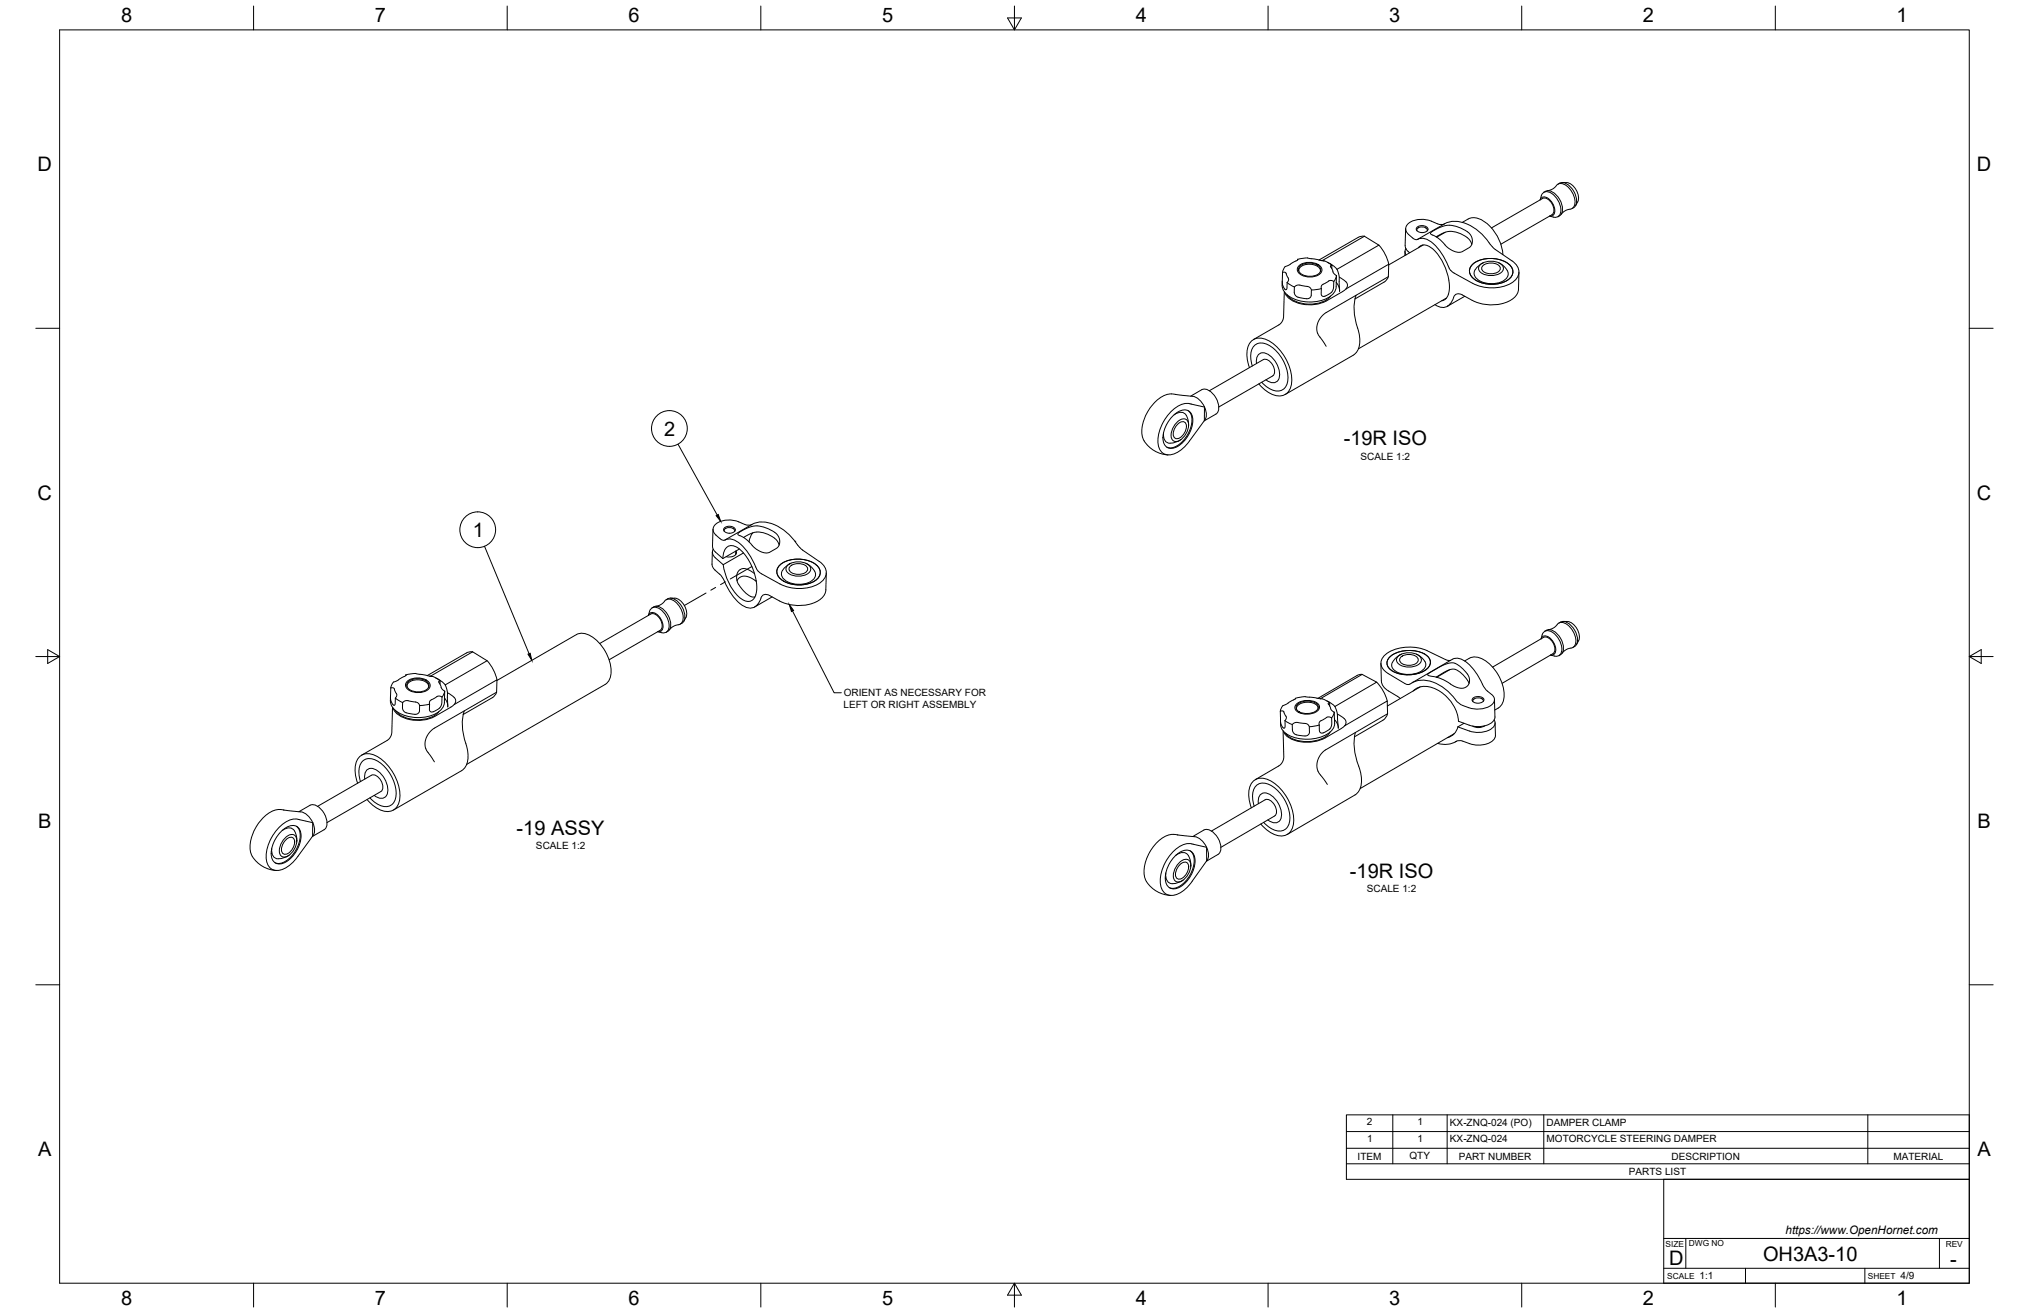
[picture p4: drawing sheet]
<svg xmlns="http://www.w3.org/2000/svg" width="864mm" height="559mm" viewBox="0 0 864 559" stroke-linecap="round" stroke-linejoin="round" font-family="sans-serif">
<!-- layer: Visible -->
<g fill="none" stroke="#000" stroke-width=".43">
<path d="M662.4 79l-1.7 1.5-2 .7M662.5 79a2.96 2.96 0 0 1 4.4 .2 8.4 8.4 0 0 1 3.1 8.6l-1.2 1.1-2.7 .8-1.6 1.5M663.8 78l-.7 .4M663.8 78a4.7 4.7 0 0 1 5.5 2.5 6.8 6.8 0 0 1 1 7.5l-1.2 .8M665 77.7h1.8M666.8 77.7a6.7 6.7 0 0 1 4.7 8.2l-.9 1.6M598.3 97.3l-.2 7.7 .5 1.2 1.4 1.4M603.1 98.2a2.17 2.17 0 0 1 3.4-1.4l1 .8v.7M603.1 96.7a2.8 2.8 0 0 1 4.7 1l-1.4 1.1a3.1 3.1 0 0 1-3.6-1.4zM603.8 96.9l-.2 .1M606.8 97l.2 .1M614.8 95.3l-.9 .3-1.6-.2a13.9 13.9 0 0 0-9.5-1.8 4.5 4.5 0 0 0-4.4 4.3 6.3 6.3 0 0 0 2.8 3.4"/>
<path d="M614.9 95.2a12.8 12.8 0 0 1 13.4 2.3l3.4 3.1 2.1 2.8M614.9 95.3l-11.5 6.6M615.1 98.8l-3.6 2.1M616.9 98.5l-2 .4-3.6 1.9M617 98.5a9.9 9.9 0 0 1 9 4.5l.4 1M622.4 94.6a7.2 7.2 0 0 1 5.5-1.9 16.4 16.4 0 0 1 11 11.5l.8 4.2M656.7 82.2a3.7 3.7 0 0 1 5.1 1.3 7.9 7.9 0 0 1 2.2 7.8 2.22 2.22 0 0 1-2.8 1.1l-1.6-.4a2.2 2.2 0 0 0 2.1-3.4 6 6 0 0 0-4.6-4.8 1.66 1.66 0 0 0-1.5 1.2zM657.1 81.8a3.9 3.9 0 0 1 5.5 1.4 7 7 0 0 1 1.7 8.2l-1.2 .8M660.6 91.4a4.4 4.4 0 0 0-1.5-6.4l-1.6-.7-.9 .1-21.8 12.6M660.6 91.4l-21.8 12.5M545.8 119.6a7.1 7.1 0 0 0 5.8 8 16.3 16.3 0 0 0 15.7-2.4 5.5 5.5 0 0 0 1.4-4.9M545.9 115.9l1.4 .2 1.1 2.6-.6 1.5-.3 3-.7-.2-1-2.2"/>
<path d="M545.9 115.9l-.1 4.9M549.2 112.4l-.9 .5a3.2 3.2 0 0 0-2.4 3M551.6 111.1l-2.4 1.3M552.3 110.4l-.7 .7M552.3 110.4v.3M552.3 110.4l.6-.2a5.6 5.6 0 0 1 4.3-.2l6.6 1M552.8 115.4a3.6 3.6 0 0 1 4.3-3 4.4 4.4 0 0 1 4.9 2.8v.5M552.9 113.1a7 7 0 0 1 9.6 1 3.3 3.3 0 0 1-3.5 3.7 6.5 6.5 0 0 1-6.7-2.4 2.06 2.06 0 0 1 .6-2.3zM553.3 113.3a6.3 6.3 0 0 1 8.7 .9 2.95 2.95 0 0 1-3.2 3.3 5.2 5.2 0 0 1-6.1-2.7zM562.9 110.8l.6 .2M563.8 111.1l3.1 1.8M565 111.6l2.6 1.6 1.5 1.4"/>
<path d="M566.9 112.9l-.5 .2-.1 .3 1.1 2.4 1.4 1.5M566.9 112.9l-.1 1.4M568.8 117.3l-.1 3M568.8 117.3l-1.1 2.5M569.1 114.6l.9 3.4 .1 6.1M570 118a5 5 0 0 1 3.5 3.1l-.6 1.8M580.7 100.5l-18.3 10.4M580.7 100.5l6.2 3.8-17.8 10.3M580.7 100.5l-1.4 .1-1.2 .4-16.7 9.7M586.9 104.3a18.3 18.3 0 0 1 4.2 8.2M590.9 117.7l-1.4 2.1-12.8 7.4M598 107v1.8"/>
<path d="M598.4 105.8l-.4 1.3 .5 1.4M601.3 101.3l.9 .6h1.2M603.4 101.9a6.4 6.4 0 0 1 7.3 2.4 50 50 0 0 1 6.6 10.7l.3 .2M603.7 105.4a3.7 3.7 0 0 1 5.5 .1 21 21 0 0 1 7.5 18.9l-.1 .4a3.9 3.9 0 0 1-3 3.2M605.7 104.3l-14.6 8.4M615 104.2a22 22 0 0 0-6-4.6v-.6l1-.7 4.6-2.1a10.5 10.5 0 0 1 9.1 1.9l1.8 1.3 1.1 2.1-.1 2.2-1.1 1.6-3.1 1.9-1.9 .2-3-1.2-2.4-2M617.6 115.2l1.4 1.1 7.8 4.3M627 112.3a12.9 12.9 0 0 1 16.2 1.2 3.9 3.9 0 0 1-1.7 5.8 13.5 13.5 0 0 1-14.8-1.1 3.7 3.7 0 0 1 .3-5.9zM630.2 112.5a7.5 7.5 0 0 1 9.3 .6 2.43 2.43 0 0 1-1.9 3.6 7.5 7.5 0 0 1-7.9-1.3 2 2 0 0 1 .5-2.9zM631.2 113a5.6 5.6 0 0 1 7.2 .5 2.14 2.14 0 0 1-2.3 2.9 4.8 4.8 0 0 1-5.5-1.9zM631.4 111.8l-1.7 1-1.8 2M633.8 103.3l.5 .7"/>
<path d="M634.3 104l1.8 1.9 7.4 5.1a5.2 5.2 0 0 1 3 4.9 5.2 5.2 0 0 1-3.4 4.7 18.1 18.1 0 0 1-16.3 0M637.8 111.8a6.3 6.3 0 0 1 4.1 5.2 6.7 6.7 0 0 1-7.4 3.7 7.6 7.6 0 0 1-6.9-3.5l-.2-1.2 .5-1.2M646.5 115.8l-.2 7.3a7.9 7.9 0 0 1-7.1 6.2 18.7 18.7 0 0 1-12.6-1.5l-4.2-2.3a2.53 2.53 0 0 0-2.7-.2 2.53 2.53 0 0 0-1.4 2.3 4.7 4.7 0 0 1-7.6 2.1M546.6 124.2l-.3 10.7-.7 2.1-1.3 1.3-10.8 6.2M547.8 125.5a13.5 13.5 0 0 0 14.8 3.1l2.6-1.4 1.2-1.2M547.8 120.2l3.1 1.9M556.5 121.9l-4-.6-1.5 .7-.1 2.7 .7 1.3a5.2 5.2 0 0 0 4 1.1l1.7-.2 .8-1.1v-2.5l-.5-.9-1.2-.5M562.4 122.8l-4.2 .6M562.7 121.3l3.2-1.9 1.7 .3v2.5l-.5 1.6a5.2 5.2 0 0 1-3.3 2.3h-.9l-.5-.8-.1-3.2zM568.8 120.2l1.1 2.1 .3 1.6M572.9 122.9l18.2-10.4-.2 5.3-26.6 15.3-2.3 2.3-1.4 3v2.6l.7 1.8 3.2 4.6M572.9 122.9l-1.4 1.2-6.9 3.9a15.3 15.3 0 0 1-16.6-1.6l-1.2-2"/>
<path d="M577.2 125.7a21.9 21.9 0 0 0 .6 13.9M577.8 139.6a10.6 10.6 0 0 1-1.2 11.1l-29.6 17.2M615.7 126.8l-37.5 21.7M623.4 126.1l-7.5 4.3M531.8 156.5a11.8 11.8 0 0 1 .5-10.9 6 6 0 0 1 8.2-.3 20.3 20.3 0 0 1 9.1 18.4 5.4 5.4 0 0 1-8.3 4.1l-3.3-2.2-2.2-2.2M533 155.8a8.5 8.5 0 0 1 1.3-9 6.9 6.9 0 0 1 8.5 2.1 15.4 15.4 0 0 1 4.9 14.8 4.5 4.5 0 0 1-6.7 2l-2-1.2-2-1.8M534.8 154.7a3.3 3.3 0 0 1 3.3-4.5 9.8 9.8 0 0 1 6.3 10.9 2.95 2.95 0 0 1-4.8 1.1l-.8-.6M541.7 160l-23 13.2M541.7 160a4.4 4.4 0 0 0-1.5-6.4l-1.6-.7-.9 .2-23 13.2M498.6 175a8.1 8.1 0 0 1 8.4-3l5.7 1.2-.1 5.8-5.7 7.8a14.1 14.1 0 0 1-9.4 6.8 5 5 0 0 1-4.7-6 19.2 19.2 0 0 1 5.8-12.6zM498.7 167.6l6.7 .9a6.9 6.9 0 0 1 7.3 4.7M498.7 167.7a13.1 13.1 0 0 0-10.2 7.4 13.1 13.1 0 0 0-1.5 12.5"/>
<path d="M498.9 177.3a6.1 6.1 0 0 1 7.3-2.2 7.8 7.8 0 0 1 .1 9.1 11 11 0 0 1-7.7 6.6 3.7 3.7 0 0 1-3.6-4.5 14.1 14.1 0 0 1 3.9-9zM499.8 176.5a3.4 3.4 0 0 1 3.7-.9 3.4 3.4 0 0 1 2.2 3.1l.2 2.8M500.9 179.8l.6-.6a2.51 2.51 0 0 1 3.3-.7 2.51 2.51 0 0 1 1 3.2 7.5 7.5 0 0 1-5.1 6.2 2.41 2.41 0 0 1-2.2-3.5l.8-2.4zM505.7 174.8a6.2 6.2 0 0 1 1.2 6.8 11.8 11.8 0 0 1-8.8 9l-1.5-.3M506.8 168.6l4.7-2.7a4.7 4.7 0 0 1 5.4 2.5 6.8 6.8 0 0 1 1.1 7.5l-5.5 3.2M512.7 173.2a5.3 5.3 0 0 1-.1 5.8M487 187.6a13 13 0 0 0 10.2 6M495.2 184.3a3.4 3.4 0 0 0 1.1 3.7 3.4 3.4 0 0 0 3.8 .3l2.6-1.3M501.1 180.7l.5-.5a1.92 1.92 0 0 1 2.6-.6 1.92 1.92 0 0 1 .7 2.5 4.9 4.9 0 0 1-4.5 4.5 3.3 3.3 0 0 1-.2-4.7zM303.2 234.9l-.1 5.6 1.2 2.1M303.5 225.3l-.1 8.1 .7 1.2 3.6 3.1 7-4M303.6 233.7l-.4 1.1 .4 1.6 4.2 3.9 8.6-5"/>
<path d="M304.7 227.7l2.2 1.9 .9 .4 .8-.2M307.7 237.7l.1-1.3a3.7 3.7 0 0 1 5.3-3.8 21.1 21.1 0 0 1 8.8 14.7l.2 3.3-.3 1.9a3.7 3.7 0 0 1-2.5 3.3 3.7 3.7 0 0 1-4-1.1 23 23 0 0 1-7.5-14.4M308.3 226.2a2.17 2.17 0 0 1 3.4-1.4l.9 .8 .1 .6M308.3 224.7a2.8 2.8 0 0 1 4.7 1l-1.4 1.1a3.1 3.1 0 0 1-3.6-1.4zM308.6 229.8a6.4 6.4 0 0 1 7.3 2.5 50 50 0 0 1 6.6 10.6l1.7 1.3 7.8 4.3a17.2 17.2 0 0 0 18.1-1.3 5 5 0 0 0-1.4-8.3l-7.1-4.8M309 224.8l-.2 .1M312 224.9l.2 .1M313.1 234.6v1.5M313.3 234.5a2.05 2.05 0 0 1-2.4 2.5l-1.8-.1M316.5 228.7l3.7-1.9a9.1 9.1 0 0 1 8.7 1.7l.8 .6M316.9 223.2a12 12 0 0 0-10.6-1.1 3.2 3.2 0 0 0-2.7 2.3 3.2 3.2 0 0 0 1.1 3.3M316.9 223.2l1.7 .3 1.4-.3"/>
<path d="M320.1 223.2a12.8 12.8 0 0 1 13.3 2.3 32 32 0 0 1 6.4 6.9l.6 .6M320.1 223.2l-11.5 6.6M320.2 232.1a22 22 0 0 0-6-4.5v-.6l.9-.7 4.7-2.2a10 10 0 0 1 8.3 1.5l2.4 1.6 1.1 1.6 .2 2.6-1 1.8-3.4 1.9-1.8 .2-3-1.1-2.4-2.1M320.5 226.7l-1 1.5-.7 2.4M329.7 229.1l1.1 1.1 .8 1.8M336.6 239.7a6.3 6.3 0 0 0-4 4.8 6.7 6.7 0 0 0 7.1 4.2 7.6 7.6 0 0 0 7.2-3.2 5.5 5.5 0 0 0-3.9-5.8M340.4 233l1.2 1.1M277.5 258.7a3.9 3.9 0 0 1 5.5 1.3 7 7 0 0 1 1.7 8.3l-1.2 .8M279.1 258l1.6-.4 1.5-1a3.4 3.4 0 0 1 5.7-.1 8.1 8.1 0 0 1 2.5 8.2l-1.2 1.1-2.8 .9-1.5 1.4M283.5 255.2a3.9 3.9 0 0 1 5.5 1.4 7 7 0 0 1 1.8 8.2l-1.3 .8M285.4 254.6h1.8M287.2 254.6a6.7 6.7 0 0 1 4.8 8.1l-.9 1.7"/>
<path d="M304.3 242.6l2 1.8M313.7 247.2l1.2-1.5 2.2-.5 2.1 .5 2.7 1.7M314.4 248.7a10.8 10.8 0 0 0 5.7 5.4h1.2M321.1 244.2l-1.6-1.2-2.1-.9-1.3-.1-1.2 .5-.9 1.1-.5 1.9 .2 1.6 .7 1.7M328.6 254l-7.5 4.4M332.2 240.2a12.9 12.9 0 0 1 16.2 1.3 3.9 3.9 0 0 1-1.7 5.8 13.5 13.5 0 0 1-14.8-1.2 3.7 3.7 0 0 1 .3-5.9zM335.4 240.5a7.4 7.4 0 0 1 9.3 .5 2.43 2.43 0 0 1-1.9 3.7 7.4 7.4 0 0 1-7.9-1.4 2 2 0 0 1 .5-2.8zM336.4 240.9a5.6 5.6 0 0 1 7.2 .5 2.14 2.14 0 0 1-2.3 2.9 4.8 4.8 0 0 1-5.5-1.9zM351.7 243.8l-.2 7.2a7.9 7.9 0 0 1-7.1 6.2 18.7 18.7 0 0 1-12.6-1.4l-4.2-2.3a2.53 2.53 0 0 0-2.7-.3 2.53 2.53 0 0 0-1.4 2.4 4.7 4.7 0 0 1-7.7 1.9 28.4 28.4 0 0 1-8.4-11.9l-1.1-1.3M201.2 277.4l-18.4 10.4M201.2 277.4l6.1 3.8-17.8 10.3M201.2 277.4h-1.4l-1.3 .5-16.7 9.6"/>
<path d="M277 261.3l-21.8 12.6M277 261.3a4.4 4.4 0 0 1 4.8 4.4l-.2 1.8-.6 .7-21.8 12.6M280 268.8a2.2 2.2 0 0 0 2.1-3.3 6 6 0 0 0-4.5-4.8 1.66 1.66 0 0 0-1.6 1.2 3.5 3.5 0 0 1 2.1-3.4 7 7 0 0 1 6.4 5.7 3.4 3.4 0 0 1-2.1 5.2l-2.4-.6M591.4 279.8a13.6 13.6 0 0 1 16.3-.4 3.6 3.6 0 0 1-1.5 6.1 14 14 0 0 1-14.7-.8 3.3 3.3 0 0 1-.1-4.9zM595.3 279.2a7.5 7.5 0 0 1 9.3 .5 2.43 2.43 0 0 1-1.9 3.7 7.5 7.5 0 0 1-7.9-1.4 2 2 0 0 1 .5-2.8zM596.3 279.6a5.5 5.5 0 0 1 7.2 .5 2.16 2.16 0 0 1-2.3 2.9 4.7 4.7 0 0 1-5.5-1.9zM596.5 278.4a7 7 0 0 0-4.2 4.8 5.1 5.1 0 0 0 4.9 3.7 9.7 9.7 0 0 0 9.3-2.9 2.4 2.4 0 0 0 0-2.5M602.8 278.4l1.8 1.1 1.9 2M657 269a3.7 3.7 0 0 1 5.2 1.3 7.9 7.9 0 0 1 2.2 7.8 2.23 2.23 0 0 1-2.8 1.1l-1.6-.4a2.2 2.2 0 0 0 2.1-3.4 6 6 0 0 0-4.6-4.8 1.66 1.66 0 0 0-1.6 1.3zM658.2 268.3l-.7 .4M658.2 268.2a4.7 4.7 0 0 1 5.4 2.6 6.8 6.8 0 0 1 1.1 7.4l-1.2 .8M659 268l1.7-.5 1.4-.9a3.4 3.4 0 0 1 5.7-.2 8.1 8.1 0 0 1 2.6 8.2l-1.2 1.1-2.5 .7-1.8 1.6"/>
<path d="M663.5 265.2a3.9 3.9 0 0 1 5.5 1.3 7 7 0 0 1 1.7 8.2l-.5 .4M665.3 264.5a6.5 6.5 0 0 1 6.9 7.1l-.3 1.1M670.2 275.1l-.7 .4M671.9 272.7l-.9 1.6M166.2 296.5a7.1 7.1 0 0 0 5.9 7.9 16.3 16.3 0 0 0 15.6-2.3 5.5 5.5 0 0 0 1.5-5M166.3 292.8l-.1 4.8 .5 1.4 .9 1.2 .6-.6 .1-2.5 .6-1.3-1-2.5M166.3 292.8h1.1l.5 .5M168.3 297.1l3.1 1.9M172 287.9l-3.2 1.9a3.2 3.2 0 0 0-2.5 3M172.7 287.5v-.3v.4l-.7 .4M172.8 287.2l.5-.1a5.7 5.7 0 0 1 4.4-.2l5.5 .9a5.8 5.8 0 0 1 4.1 2M173.3 292.3a3.6 3.6 0 0 1 4.3-3 4.4 4.4 0 0 1 4.9 2.8l-.1 .4"/>
<path d="M173.3 290a7 7 0 0 1 9.7 1 3.3 3.3 0 0 1-3.6 3.7 6.5 6.5 0 0 1-6.7-2.4 2.06 2.06 0 0 1 .6-2.3zM173.7 298.2l3.6 .7 .9 .6 .4 .8-.1 2.4-.9 1.1a5.2 5.2 0 0 1-4.1-.3l-1.5-.7-.7-1.6 .1-2.2 1-.7 1.3-.1M173.8 290.1a6.3 6.3 0 0 1 8.7 1 2.95 2.95 0 0 1-3.2 3.3 5.2 5.2 0 0 1-6.2-2.7zM182.9 299.7l-4.3 .6M183.2 298.1l3.1-1.8 1.6 .2 .2 .2v2.4l-.5 1.6a4.8 4.8 0 0 1-3.3 2.3l-1-.1-.5-.7v-3.2zM183.3 287.7l.7 .2M185.4 288.5l2.7 1.6 1.4 1.4M187.3 291.1l-.2-1.3-.4 .4 1.2 2.6 1.4 1.4M189.2 297.1l1.2 2 .2 1.6M189.3 294.2l-.1 2.9M189.3 294.1l-1.1 2.5M189.5 291.5l1 3.3 .1 6.1"/>
<path d="M190.5 294.8a5 5 0 0 1 3.4 3.1l-.5 1.9 18.1-10.5-.1 5.3-26.6 15.4-1.6 1.3-1.6 2.3-.7 2.4 .2 2.2 1.1 2.1M193.4 299.8l-8.4 5.1M207.3 281.2a18.3 18.3 0 0 1 4.2 8.1M211.4 294.6l-.8 1.4-1.1 .9-12.4 7.2M211.5 289.6l33.8-19.5a7.1 7.1 0 0 1 7.7 1.6 17.8 17.8 0 0 1 6.7 16.7 4.9 4.9 0 0 1-2.1 2.9M257.6 291.3l-59 34M551.3 297.2l-4 2.6a3.2 3.2 0 0 0-2.4 2.9M551.3 297.2v.2M551.9 299.5a7.6 7.6 0 0 1 9.3 .3 2.32 2.32 0 0 1-1.8 3.6 7.6 7.6 0 0 1-7.9-1.1 1.87 1.87 0 0 1 .4-2.8zM552.4 299.7a6.9 6.9 0 0 1 8.4 .2 2.1 2.1 0 0 1-1.7 3.2 6.4 6.4 0 0 1-7.4-1.4 1.77 1.77 0 0 1 .7-2zM557.3 296.7l-1.1-.1a6.9 6.9 0 0 0-4.9 .6M557.3 296.7l4.4 .6a6.4 6.4 0 0 1 4.2 1.8"/>
<path d="M562 297.4h.1M564.7 298.3l1.7 .9 1.8 1.5M565.9 299.1l-.5 .1-.1 .4 1.3 2.5 1.3 1 .1 3M565.9 299.1l.1 1.4M579.8 287l-2.3 .5-16.6 9.7M579.8 287l6.1 3.3-17.7 10.4 1 3.3 .4 6M579.8 287l-17.8 10.4M585.9 290.3a18.4 18.4 0 0 1 4.6 8M587.7 282.3l.2 7.5M588 289.8a5.4 5.4 0 0 0 3 4.3l5 3.2M601.1 290.6l17.1-10a6.2 6.2 0 0 1 7 2.1 34.2 34.2 0 0 1 6.7 10.2l1.2 1.3a4.9 4.9 0 0 1 3 3.6 6.1 6.1 0 0 1-6.3 4l-2.9-.2-4.3-1.3a9.7 9.7 0 0 1-4.5-4.3 16.4 16.4 0 0 0-15.2-6.2l-2.9 1.4M601.5 294.1a9 9 0 0 1 11.7 .3 16.8 16.8 0 0 1 7.6 12.6l4.5 1.6"/>
<path d="M604.5 292.3l-14 8.2M609.8 287.9a25.4 25.4 0 0 1 9.1 4.2l2.5 .8 2-.2 1.7-1.5 .3-2.3a8.5 8.5 0 0 0-4.1-5.4l-2.7-1.4-3.3 .6-3.2 1.5-4.4 2.8 .4 .5 1.7 .4M611.3 288.2l4.7-2.8 2.5-.6a5.4 5.4 0 0 1 4.4 2.6l2.4 3.5M615.3 280.7l-7.9-3.8a18.2 18.2 0 0 0-18.1 2 4.6 4.6 0 0 0 1.5 7.7l7.4 4.5 1.8 .1M615.3 280.7l2.1 .3M617 285l-5.5 3.2M623.4 281.3a7 7 0 0 1 9.6 .5 17.7 17.7 0 0 1 6.8 16.6 5.7 5.7 0 0 1-3.6 3.8M626.6 298a2.97 2.97 0 0 0 5-.2 2.83 2.83 0 0 0-3.1-1.3l-1.3 .4-.6 1.1M627.4 297.5l-.2 .1M630.7 297.4l.2 .1M631.3 298.5a2.36 2.36 0 0 0-3.9-1l-.5 .5v.6M635.3 283.9l21.7-12.6a4.4 4.4 0 0 1 4.8 4.4l-.2 1.7-.6 .8-21.7 12.6"/>
<path d="M636.1 297.7l.2 7.4a5.3 5.3 0 0 1-5.3 4l-3.3 .1-2.3-.6M167.1 301.1l-.3 10.6-.8 2.3-1.2 1.1-10.9 6.3M167.3 301.3a10.3 10.3 0 0 0 9.5 5.3 15.1 15.1 0 0 0 8.2-1.7M168.3 302.3a13.5 13.5 0 0 0 14.7 3.1l2.6-1.3 1.2-1.2M197.6 302.5a21.9 21.9 0 0 0 .7 14M198.3 316.5a10.6 10.6 0 0 1-1.2 11.1l-29.7 17.2M544.9 302.7h1.3l1.3 2.5-.6 1.5 .1 2.6-.4 .6-.8-.6-.7-1.7zM545 306.9a6.1 6.1 0 0 0 4.7 6.5 17.6 17.6 0 0 0 16.9-2.3 4.5 4.5 0 0 0 1.5-3.3M546.1 311.1l.3 11.2-.6 2.1-1.5 1.6-10 5.8M546.9 306.7l3.1 1.7M555.5 307.9l-3.8-.5-1.3 .6-.4 .4 .1 2.5 .8 1.4a6.3 6.3 0 0 0 4.6 .9l1.2-.4 .6-1.1-.1-2.7-.5-.6-1.2-.5M561 301.6a3.3 3.3 0 0 0-3.6-2.7 5.1 5.1 0 0 0-5.6 2.4v.5"/>
<path d="M561.5 308.6l-4.2 .7M561.5 308.6l.1 2.6 .9 .8a4.4 4.4 0 0 0 3.4-1.7M566.1 311.5a12.9 12.9 0 0 1-13 3.8l-4-1.5-1.9-1.8M566.8 305.5v3l-.9 1.8M566.8 305.5l-1.7-.4-2.9 1.7-.6 .5-.1 1.3M567.9 303.1l-1.1 2.4M568 306.3v1.5M568 306.3l1.2 1.6 .4 1.7M569.3 303.9a5.2 5.2 0 0 1 3.6 3.1v.8l-.5 1.1 18-10.6 .2 5.5-26.5 15.4-1.2 1-1.4 1.8-.9 2.4-.1 2 .5 1.8M570.9 310l-6.8 4a15.9 15.9 0 0 1-16.7-1l-1.1-1.8M572.4 308.8l-1.5 1.2M576.9 311.8a25 25 0 0 0 1.8 15.6 10 10 0 0 1-1.3 10.4l-.7 .5"/>
<path d="M590.6 303.7l-.5 1.2-1 1.3-12.6 7.4M619 312.2l-40.1 23.4M620 315.4l-.6 .3M620.5 309.3a6 6 0 0 1-4.4 4.6M622.6 315.4l3 1.1M622.6 315.4a4.5 4.5 0 0 0-4.4 .9l-3.4 .5-2.9-.4M632 308.9a5.1 5.1 0 0 1-5.2 .1M636 306.4a3.2 3.2 0 0 1-2.4 4.4 11.6 11.6 0 0 1-8.2 .3l-4.9-1.7 2.6-1.6M636.4 307.6l.1 5.4a5.3 5.3 0 0 1-5.3 4h-3.3l-2.3-.5M152.2 333.3a11.8 11.8 0 0 1 .5-10.8 6 6 0 0 1 8.2-.3 20.3 20.3 0 0 1 9.2 18.4 5.4 5.4 0 0 1-8.4 4l-3.3-2.1-2.2-2.2M153.4 332.6a8.5 8.5 0 0 1 1.3-9 6.9 6.9 0 0 1 8.5 2.2 15.4 15.4 0 0 1 4.9 14.8 4.5 4.5 0 0 1-6.7 2l-2-1.2-2-1.8M155.3 331.6a3.3 3.3 0 0 1 3.2-4.6 9.8 9.8 0 0 1 6.3 11 2.95 2.95 0 0 1-4.7 1.1l-.8-.6"/>
<path d="M182.2 320.3l2.7 4M561 328.2l4 5.6M576.7 338.3l-28.8 16.9M119 351.9a8.1 8.1 0 0 1 8.5-3.1l5.6 1.3v5.8l-5.7 7.8a14.1 14.1 0 0 1-9.5 6.8 5 5 0 0 1-4.6-6.1 19.2 19.2 0 0 1 5.7-12.5zM119.4 354.2a6.1 6.1 0 0 1 7.2-2.3 7.8 7.8 0 0 1 .2 9.2 11 11 0 0 1-7.7 6.6 3.7 3.7 0 0 1-3.7-4.5 14.1 14.1 0 0 1 4-9zM120.2 353.4a3.4 3.4 0 0 1 3.7-1 3.4 3.4 0 0 1 2.2 3.2l.2 2.8M120.6 344.7l5.3 .6a6.9 6.9 0 0 1 7.2 4.8M120.7 344.7a8.7 8.7 0 0 0-8.6 3.3 17.3 17.3 0 0 0-5.4 14.9l.7 1.6M121.3 356.7l.6-.6a2.51 2.51 0 0 1 3.3-.7 2.51 2.51 0 0 1 1.1 3.2 7.4 7.4 0 0 1-5.1 6.2 2.42 2.42 0 0 1-2.3-3.5l.9-2.5zM121.5 357.6l.5-.5a1.92 1.92 0 0 1 2.6-.6 1.92 1.92 0 0 1 .8 2.5 4.9 4.9 0 0 1-4.6 4.5 3.3 3.3 0 0 1-.2-4.7zM126.1 351.7a6.2 6.2 0 0 1 1.2 6.8 11.8 11.8 0 0 1-8.8 9l-1.4-.3M127.2 345.5l4.7-2.8a4.7 4.7 0 0 1 5.5 2.6 6.8 6.8 0 0 1 1 7.4l-5.5 3.3"/>
<path d="M133.1 350.1a5.3 5.3 0 0 1 0 5.8M135.2 343.2l22.9-13.3a4.4 4.4 0 0 1 4.8 4.5l-.1 1.7-.7 .7-22.9 13.3M507.7 356l4.7-2.7a4.7 4.7 0 0 1 5.4 2.5 6.8 6.8 0 0 1 1.1 7.4l-5.4 3.3M515.6 353.7l22.9-13.3a4.4 4.4 0 0 1 4.8 4.4l-.2 1.7-.6 .8-22.9 13.3M532.6 343.8a11.8 11.8 0 0 1 .4-10.9 6 6 0 0 1 8.3-.3 20.3 20.3 0 0 1 9.2 18.4 5.4 5.4 0 0 1-8.4 4l-3.3-2.1-2.2-2.2M533.8 343.1a8.5 8.5 0 0 1 1.2-9 6.9 6.9 0 0 1 8.5 2.1 15.4 15.4 0 0 1 5 14.8 4.5 4.5 0 0 1-6.7 2l-2-1.2-1.9-1.8M535.6 342a3.3 3.3 0 0 1 3.2-4.5 9.8 9.8 0 0 1 6.4 10.9 2.95 2.95 0 0 1-4.8 1.1l-.8-.6M107.4 364.5a13 13 0 0 0 10.2 6M115.7 361.1a3.4 3.4 0 0 0 1 3.8 3.4 3.4 0 0 0 3.9 .3l2.5-1.3M488 375.3a13 13 0 0 0 10.4 5.8M496.2 371.5a3.4 3.4 0 0 0 2.9 4.6M499.8 364.7a6 6 0 0 1 7.3-2.3 7.9 7.9 0 0 1 .3 9.2 10.8 10.8 0 0 1-7.7 6.7 3.8 3.8 0 0 1-3.7-4.6 14 14 0 0 1 3.8-9z"/>
<path d="M500.4 364.1a3.4 3.4 0 0 1 5.4 .1M501.8 367.2l.7-.5a2.51 2.51 0 0 1 3.3-.8 2.51 2.51 0 0 1 1 3.3 7.5 7.5 0 0 1-5.1 6.2 2.42 2.42 0 0 1-2.2-3.5l.8-2.5zM502 368.2l.6-.5a1.92 1.92 0 0 1 2.5-.6 1.92 1.92 0 0 1 .8 2.5 4.9 4.9 0 0 1-4.5 4.5 3.3 3.3 0 0 1-.3-4.7zM503.6 374.5l-1.8 1-2.7 .6M505.8 364.2l1 2.6v2.2M506.5 362.1a6.2 6.2 0 0 1 1.4 6.8 11.7 11.7 0 0 1-8.7 9.2l-1.5-.3M513.5 360.6l-5.6-1.3a8.1 8.1 0 0 0-8.5 3.1 17.5 17.5 0 0 0-5.3 14.8 4.8 4.8 0 0 0 7.5 3.2 16.7 16.7 0 0 0 6.4-6.2l5.6-7.8M513.5 360.6l.1 5.8M513.6 360.6a7.2 7.2 0 0 0-7.7-4.7l-2.7-.3a10.6 10.6 0 0 0-12.5 4.9 15.6 15.6 0 0 0-3.1 14l.4 .7M513.6 360.6a5.4 5.4 0 0 1 0 5.8"/>
</g>
<!-- layer: Tweak Trail -->
<path d="M338.7 230.3l-.3 .2M300.5 252.4l-9.2 5.3M304.6 250l-2 1.2M308.7 247.6l-2 1.2M320 241.1l-9.2 5.3" fill="none" stroke="#000" stroke-width=".43"/>
<!-- layer: Border -->
<g fill="none" stroke="#000" stroke-width=".43">
<path d="M25.4 12.7h812.8v533.4h-812.8zM107.9 2.6v10.1M215.9 2.6v10.1M323.8 2.6v10.1M428.8 7.6h5.9l-2.9 5.1zM431.8 2.6v10.1M539.7 2.6v10.1M647.7 2.6v10.1M755.6 2.6v10.1M15.2 139.7h10.2M838.2 139.7h10.1M15.2 279.4h10.2"/>
<path d="M20.3 276.5l5.1 2.9-5.1 3zM838.2 279.4l5.1-2.9v5.9zM838.2 279.4h10.1M15.2 419.1h10.2M838.2 419.1h10.1M107.9 546.1v10.2M215.9 546.1v10.2M323.8 546.1v10.2M431.8 546.1l2.9 5.1h-5.9zM431.8 546.1v10.2M539.7 546.1v10.2M647.7 546.1v10.2"/>
<path d="M755.6 546.1v10.2"/>
</g>
<!-- layer: Parts Lists -->
<path d="M573.1 474.5h265.1v27.4h-265.1zM592.8 474.5v20.8M615.9 474.5v20.8M657.1 474.5v20.8M795 474.5v20.8M573.1 495.3h265.1M573.1 488.7h265.1M573.1 481.6h265.1" fill="none" stroke="#000" stroke-width=".43"/>
<!-- layer: Balloons -->
<g fill="none" stroke="#000" stroke-width=".43">
<path d="M288.6 189l16.7 30.2M206.2 232.5l19 45.7"/>
<circle cx="284.9" cy="182.4" r="7.6"/>
<circle cx="203.3" cy="225.5" r="7.6"/>
</g>
<path d="M304.8 219.5l.9-.5 1 2.9zM224.7 278.4l1-.4 .7 3z" fill="#000" stroke="#000" stroke-width=".43"/>
<!-- layer: Titleblock -->
<path d="M708.1 501.9h130.1v44.2h-130.1zM708.1 539.8h130.1M708.1 527.1h130.1M717.5 527.1v12.7M742.9 539.8v6.3M793.7 539.8v6.3M825.5 527.1v12.7" fill="none" stroke="#000" stroke-width=".43"/>
<!-- layer: Leaders -->
<path d="M335.9 257.3l1.9 2.5-.9 .4z" fill="#000" stroke="#000" stroke-width=".43"/>
<path d="M337.3 260l17.7 34.8h3.1" fill="none" stroke="#000" stroke-width=".43"/>
<g font-size="8.5">
<text x="51.6" y="9.4">8</text>
<text x="159.5" y="9.4">7</text>
<text x="267.5" y="9.4">6</text>
<text x="375.4" y="9.3">5</text>
<text x="483.4" y="9.4">4</text>
<text x="591.3" y="9.4">3</text>
<text x="699.3" y="9.4">2</text>
<text x="807.2" y="9.4">1</text>
<text x="16" y="72.9">D</text>
<text x="841.4" y="72.9">D</text>
<text x="282.6" y="185.4">2</text>
<text x="571.9" y="189.5">-19R ISO</text>
<text x="16" y="212.6">C</text>
<text x="841.4" y="212.6">C</text>
<text x="201.3" y="228.5">1</text>
<text x="16.2" y="352.3">B</text>
<text x="841.7" y="352.3">B</text>
<text x="219.9" y="355.2">-19 ASSY</text>
<text x="574.6" y="373.5">-19R ISO</text>
<text x="16.2" y="492">A</text>
<text x="841.7" y="492">A</text>
<text x="710.4" y="538.4">D</text>
<text x="750.4" y="536.7">OH3A3-10</text>
<text x="830.1" y="538.8">-</text>
<text x="51.6" y="555.5">8</text>
<text x="159.5" y="555.5">7</text>
<text x="267.5" y="555.5">6</text>
<text x="375.4" y="555.4">5</text>
<text x="483.4" y="555.5">4</text>
<text x="591.3" y="555.5">3</text>
<text x="699.3" y="555.5">2</text>
<text x="807.2" y="555.5">1</text>
</g>
<text font-size="5" x="760" y="525.2">https://www.OpenHornet.com</text>
<g font-size="4.3">
<text x="579.1" y="195.7">SCALE 1:2</text>
<text x="359.1" y="296.4">ORIENT AS NECESSARY FOR</text>
<text x="359" y="301.5">LEFT OR RIGHT ASSEMBLY</text>
<text x="228.1" y="361.4">SCALE 1:2</text>
<text x="581.8" y="379.6">SCALE 1:2</text>
<text x="581.8" y="478.8">2</text>
<text x="603.4" y="478.8">1</text>
<text x="617.2" y="479.1">KX-ZNQ-024 (PO)</text>
<text x="658.3" y="479.1">DAMPER CLAMP</text>
<text x="581.9" y="485.9">1</text>
<text x="603.4" y="485.9">1</text>
<text x="617.2" y="486.2">KX-ZNQ-024</text>
<text x="658.3" y="486.2">MOTORCYCLE STEERING DAMPER</text>
<text x="577.8" y="493.5">ITEM</text>
<text x="599.9" y="493.4">QTY</text>
<text x="620.9" y="493.5">PART NUMBER</text>
<text x="711.5" y="493.5">DESCRIPTION</text>
<text x="805.9" y="493.5">MATERIAL</text>
<text x="693.3" y="500.1">PARTS LIST</text>
<text x="723.4" y="544.5">1:1</text>
<text x="809" y="544.5">4/9</text>
</g>
<g font-size="3.5">
<text x="708.9" y="530.9">SIZE</text>
<text x="718.9" y="530.5">DWG NO</text>
<text x="828.2" y="530.9">REV</text>
<text x="709.6" y="544.2">SCALE</text>
<text x="795" y="544.2">SHEET</text>
</g>
</svg>
